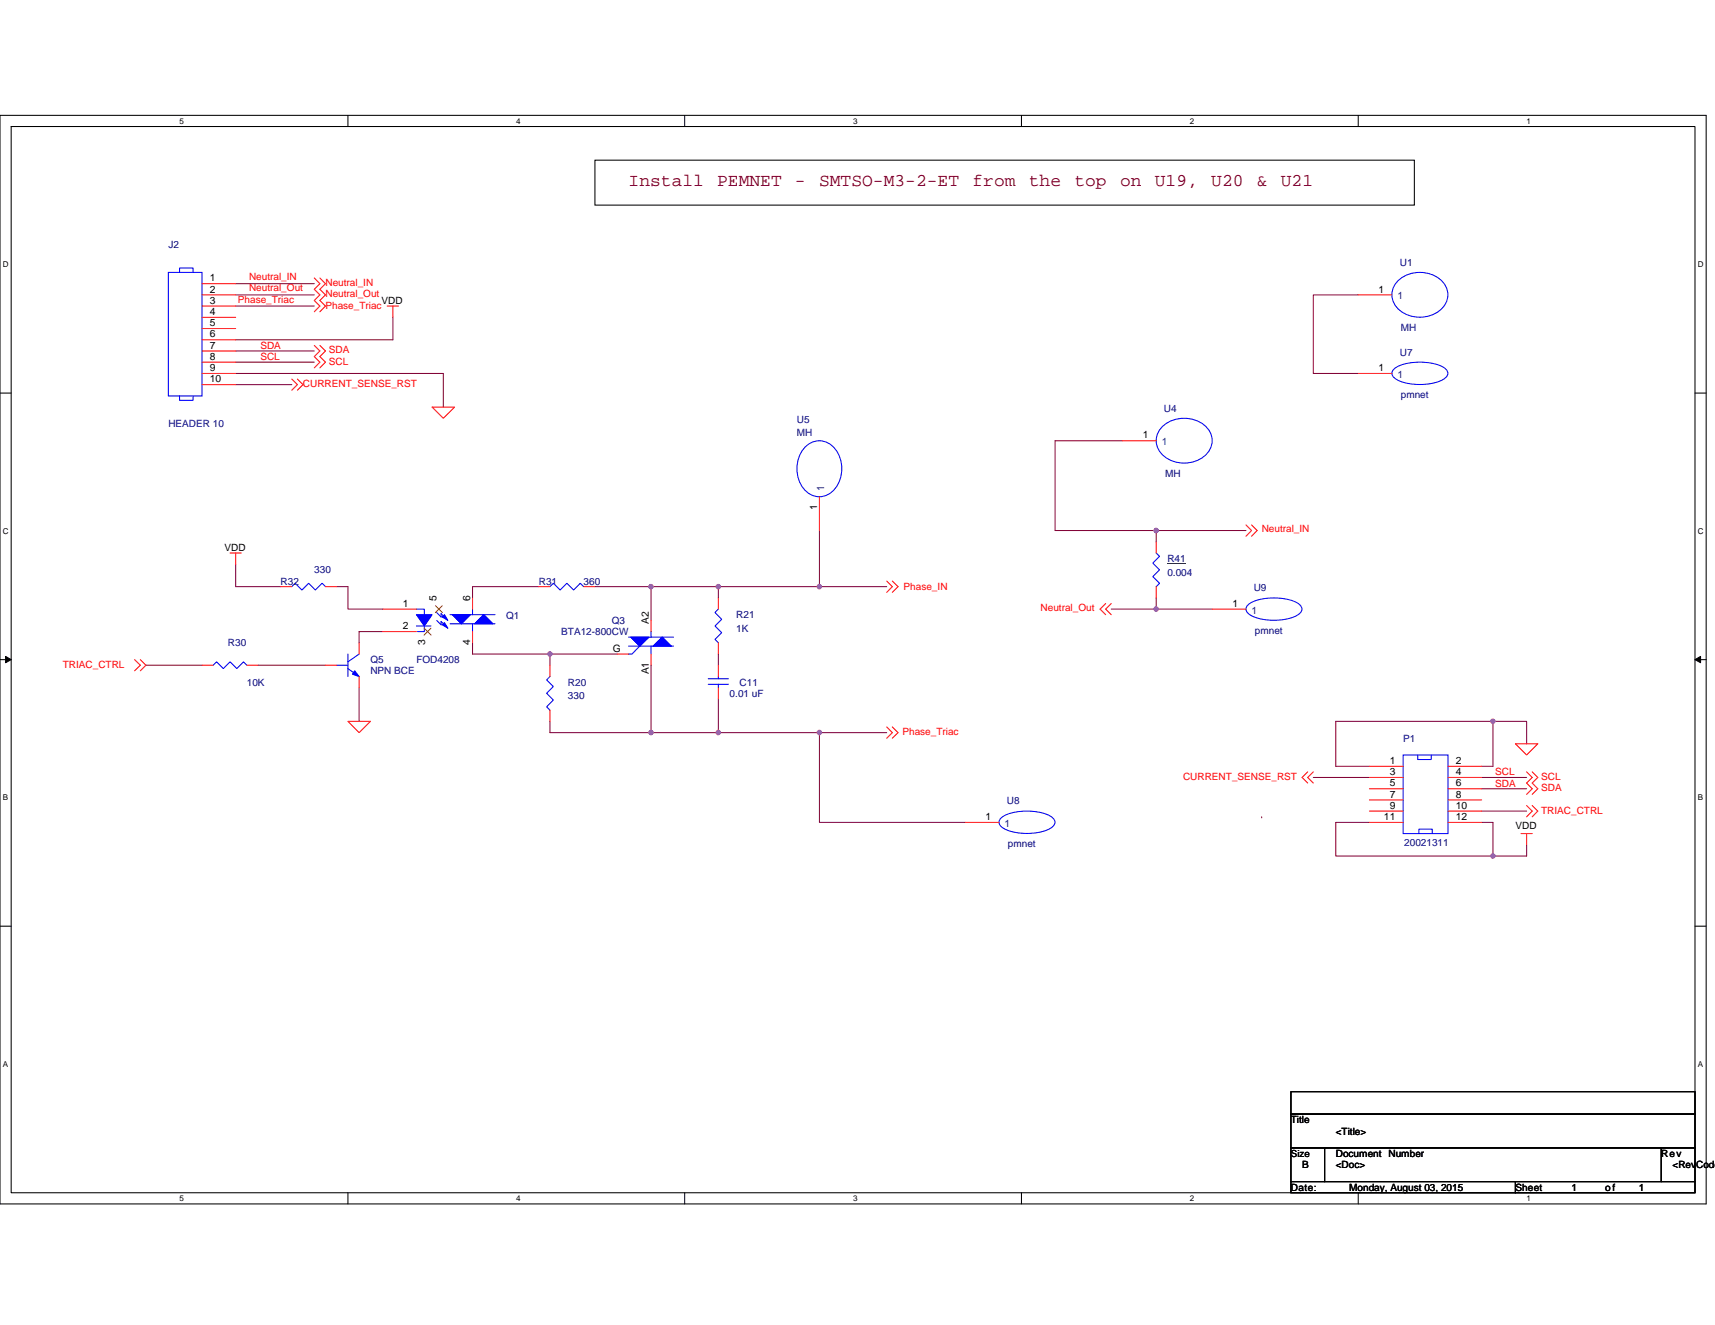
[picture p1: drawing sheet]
<svg xmlns="http://www.w3.org/2000/svg" width="279mm" height="216mm" viewBox="0 0 279 216" stroke-linecap="round" stroke-linejoin="round" font-family="sans-serif">
<path d="M0 18.8h278v177.4h-278zM1.8 20.6h274.3v173.8h-274.3z" fill="none" stroke="#000" stroke-width=".17"/>
<g fill="#fff">
<path d="M29.3 19h.7v1.4h-.7z"/>
<path d="M29.3 194.5h.7v1.5h-.7z"/>
</g>
<path d="M56.7 18.8v1.8M56.7 194.4v1.8" fill="none" stroke="#000" stroke-width=".17"/>
<g fill="#fff">
<path d="M84.1 19h.7v1.4h-.7z"/>
<path d="M84.1 194.5h.7v1.5h-.7z"/>
</g>
<path d="M111.5 18.8v1.8M111.5 194.4v1.8" fill="none" stroke="#000" stroke-width=".17"/>
<g fill="#fff">
<path d="M139 19h.7v1.4h-.7z"/>
<path d="M139 194.5h.7v1.5h-.7z"/>
</g>
<path d="M166.4 18.8v1.8M166.4 194.4v1.8" fill="none" stroke="#000" stroke-width=".17"/>
<g fill="#fff">
<path d="M193.8 19h.8v1.4h-.8z"/>
<path d="M193.8 194.5h.8v1.5h-.8z"/>
</g>
<path d="M221.3 18.8v1.8M221.3 194.4v1.8" fill="none" stroke="#000" stroke-width=".17"/>
<g fill="#fff">
<path d="M248.7 19h.7v1.4h-.7z"/>
<path d="M248.7 194.5h.7v1.5h-.7z"/>
<path d="M.5 42.3h.9v1.5h-.9z"/>
<path d="M276.6 42.3h1v1.5h-1z"/>
<path d="M.5 85.8h.9v1.4h-.9z"/>
<path d="M276.6 85.8h1v1.4h-1z"/>
</g>
<path d="M0 64.1h1.8M276.1 64.1h1.9" fill="none" stroke="#000" stroke-width=".17"/>
<g fill="#fff">
<path d="M.5 129.2h.8v1.5h-.8z"/>
<path d="M276.6 129.2h.9v1.5h-.9z"/>
</g>
<path d="M0 107.5h1.8M276.1 107.5h1.9" fill="none" stroke="#000" stroke-width=".17"/>
<path d="M.9 107l.9 .5-.9 .5zM276.1 107.5l1-.5v1z" fill="#000" stroke="#000" stroke-width=".16"/>
<g fill="#fff">
<path d="M.5 172.6h.8v1.5h-.8z"/>
<path d="M276.6 172.6h.9v1.5h-.9z"/>
</g>
<path d="M96.9 26.1h133.5v7.3h-133.5zM0 150.9h1.8M276.1 150.9h1.9M210.3 177.9h65.8v3.6h-65.8zM210.3 181.5h65.8v5.5h-65.8zM210.3 187h5.5v5.5h-5.5zM210.3 192.5h36.6v1.9h-36.6zM215.8 187h54.9v5.5h-54.9zM246.9 192.5h29.2v1.9h-29.2zM270.7 187h5.4v5.5h-5.4z" fill="none" stroke="#000" stroke-width=".17"/>
<g fill="none" stroke="#800040" stroke-width=".17">
<path d="M38.4 59h12.8M38.4 48h12.8M38.4 46.2h12.8M38.4 57.2h12.8M38.4 49.9h12.8M64 51.7v3.7h-25.6M221.3 48h-7.3v12.9h7.3M38.4 60.9h33.8v5.4M38.4 62.7h9.1M182.9 71.8h-11v14.6h16.5M38.4 91.9v3.7h7.3M54.9 95.6h1.8v3.7h5.7"/>
<path d="M87.8 95.6h-10.8v1.8M96.9 95.6h9.2M106.1 95.6v5.5M106.1 95.6h10.9M117 95.6v1.8M117 95.6h16.5M133.5 86.4v9.2M133.5 95.6h11M181 99.3h7.4M188.4 97.4v1.9M188.4 86.4v1.9M188.4 86.4h14.6"/>
<path d="M188.4 99.3h9.1M23.8 108.4h9.1M42.1 108.4h10.9M58.5 112.1v5.4M62.4 102.9h-3.9v1.8M77 104.7v1.9h12.6M89.6 106.6h11M89.6 106.6v1.8M89.6 117.5v1.9h16.5M106.1 119.4h10.9M106.1 108.4v11M117 113.9v5.5"/>
<path d="M117 106.6v1.8M117 119.4h16.5M133.5 119.4v14.6h23.8M133.5 119.4h11M243.2 117.5h5.5v3.7M243.2 117.5v7.4h-1.8M243.2 117.5h-25.6v7.4h5.5M205.5 133.1v.2M214 126.7h9.1M223.1 134h-5.5v5.5h25.6M241.4 126.7h7.3M241.4 128.5h7.3"/>
<path d="M241.4 132.2h7.3M241.4 134h1.8v5.5M248.7 137.7v1.8h-5.5"/>
</g>
<g fill="#f0f" stroke="#f0f" stroke-width=".17">
<circle cx="106" cy="95.6" r=".36"/>
<circle cx="89.6" cy="106.6" r=".35"/>
<circle cx="106" cy="119.4" r=".36"/>
<circle cx="188.3" cy="86.4" r=".36"/>
<circle cx="243.2" cy="117.5" r=".35"/>
<circle cx="133.5" cy="119.4" r=".36"/>
<circle cx="243.2" cy="139.5" r=".35"/>
<circle cx="133.5" cy="95.6" r=".36"/>
<circle cx="117" cy="119.4" r=".36"/>
<circle cx="117" cy="95.6" r=".36"/>
<circle cx="188.3" cy="99.2" r=".35"/>
</g>
<g fill="none" stroke="#f00" stroke-width=".17">
<path d="M32.9 46.2h5.5M32.9 48h5.5M32.9 49.9h5.5M32.9 51.7h5.5M32.9 53.5h5.5M32.9 55.4h5.5M32.9 57.2h5.5M32.9 59h5.5M51.2 56.3l.9 .9-.9 .9 .9 .9-.9 .9M51.2 45.3l.9 .9-.9 .9 .9 .9-.9 1 .9 .9-.9 .9M52.1 56.3l.9 .9-.9 .9 .9 .9-.9 .9M52.1 45.3l.9 .9-.9 .9 .9 .9-.9 1 .9 .9-.9 .9"/>
<path d="M63.1 49.9h1.8M64 49.9v1.8M221.3 48h5.5M32.9 60.9h5.5M32.9 62.7h5.5M47.5 61.8l1 .9-1 .9M48.5 61.8l.9 .9-.9 .9M70.4 66.3h3.7l-1.9 1.9zM182.9 71.8h5.5M221.3 60.9h5.5M37.5 90.1h1.8M38.4 90.1v1.8"/>
<path d="M45.7 95.6h1.8M53 95.6h1.9M62.4 99.3h5.4M71.5 99.3h.1M77 97.4v1.9M87.8 95.6h1.8M95.1 95.6h1.8M117 97.4v1.9M133.5 81v5.4M144.5 94.7l.9 .9-.9 .9M145.4 94.7l.9 .9-.9 .9M180.1 98.3l-.9 1 .9 .9"/>
<path d="M181 98.3l-.9 1 .9 .9M188.4 88.3v1.8M188.4 95.6v1.8M197.5 99.3h5.5M203 85.5l.9 .9-.9 1M203.9 85.5l.9 .9-.9 1M21.9 107.5l1 .9-1 .9M22.9 107.5l.9 .9-.9 .9M32.9 108.4h1.8M40.2 108.4h1.9M53 108.4h1.9M56.7 117.5h3.6l-1.8 1.9z"/>
<path d="M58.5 104.7v1.9M58.5 110.2v1.9M62.4 102.9h5.4M69.7 102.9h.1M77 102.9v1.8M89.6 115.7v1.8M89.6 108.4v1.8M100.6 106.6h1.8M106.1 101.1v1.8M106.1 106.6v1.8M117 104.7v1.9M117 108.4v1.8"/>
<path d="M117 112.1v1.8M144.5 118.4l.9 1-.9 .9M145.4 118.4l.9 1-.9 .9M157.3 134h5.5M213 125.8l-.9 .9 .9 .9M214 125.8l-1 .9 1 .9M223.1 124.9h5.5M223.1 126.7h5.5M223.1 128.5h5.5M223.1 130.3h5.5M223.1 132.2h5.5M223.1 134h5.5"/>
<path d="M235.9 124.9h5.5M235.9 126.7h5.5M235.9 128.5h5.5M235.9 130.3h5.5M235.9 132.2h5.5M235.9 134h5.5M246.9 121.2h3.6l-1.8 1.8zM247.8 135.8h1.8M248.7 125.8l.9 .9-.9 .9 .9 .9-.9 .9M248.7 131.3l.9 .9-.9 .9M248.7 135.8v1.9M249.6 125.8l.9 .9-.9 .9 .9 .9-.9 .9"/>
<path d="M249.6 131.3l.9 .9-.9 .9"/>
</g>
<g fill="none" stroke="#00f" stroke-width=".17">
<path d="M27.4 44.4h5.5v20.1h-5.5zM29.3 44.4v-.7h2.2v.7M227.8 45.7a5.1 5.1 0 0 1 7.8 1.1 3.4 3.4 0 0 1-2 4.4 5 5 0 0 1-6.6-1.9 3.1 3.1 0 0 1 .8-3.6zM29.3 64.5v.7h2.2v-.7M131.1 72.9a3.3 3.3 0 0 1 5.5 1.2 5 5 0 0 1-1.8 6.6 3.3 3.3 0 0 1-4.5-2 5.4 5.4 0 0 1 .8-5.8zM189.4 69.5a5.1 5.1 0 0 1 7.8 1 3.4 3.4 0 0 1-2 4.5 5 5 0 0 1-6.6-1.9 3.1 3.1 0 0 1 .8-3.6zM227.1 60.1a8.4 8.4 0 0 1 6.8-.8 3 3 0 0 1 1.9 1.2 1.06 1.06 0 0 1-.7 1.3 9.3 9.3 0 0 1-7.6 0 1.02 1.02 0 0 1-.4-1.7zM47.5 95.6l.6-.6 1.1 1.1 1.1-1.1 1.1 1.1 1.1-1.1 .5 .6M67.8 99.3h1.3v.9M71.1 99.8l.8 .7v-.5l.7 .7M77 99.3v.9M89.6 95.6l.5-.6 1.1 1.1 1.2-1.1 1.1 1.1 1-1.1 .6 .6"/>
<path d="M117 99.3l-.5 .5 1.1 1.1-1.1 1.1 1.1 1.1-1.1 1.1 .5 .5M188.4 90.1l.5 .6-1.1 1.1 1.1 1.1-1.1 1.1 1.1 1-.5 .6M203.3 98.5a8.4 8.4 0 0 1 6.8-.8 3 3 0 0 1 1.9 1.2 1.06 1.06 0 0 1-.7 1.4 9.3 9.3 0 0 1-7.5 0 1.02 1.02 0 0 1-.5-1.8zM34.7 108.4l.6-.6 1.1 1.1 1.1-1.1 1.1 1.1 1.1-1.1 .5 .6M54.9 108.4h1.8M56.7 108.9l1.8 1.3M56.7 106.6v3.6M58.5 106.6l-1.8 1.2M67.8 102h2.4M69.1 102v.9h-1.1M71.1 101.1l.8 .7v-.5l.7 .7M73.3 101.6h7.3"/>
<path d="M73.3 100.2h7.3M73.7 100.2l1.5 1.4 1.4-1.4M77 101.6v1.3M78.3 100.7l-1 .9 1.5-1.4 1.5 1.4M89.6 110.2l-.6 .6 1.1 1.1-1.1 1.1 1.1 1.1-1.1 1.1 .6 .5M102.4 103.8h7.3M102.4 105.3h7.3M102.8 103.8l1.4 1.5M104.2 105.3l-1.2 1.3h-.6M105.7 103.8l-1.5 1.5M106.1 102.9v.9M106.1 105.3v1.3"/>
<path d="M107.3 104.4l-.9 .9 1.5-1.5 1.4 1.5M115.4 111.5h3.3M115.4 110.6h3.3M117 110.2v.4M117 111.5v.6M163.1 133.3a8.4 8.4 0 0 1 6.8-.8 3 3 0 0 1 1.9 1.1 1.06 1.06 0 0 1-.7 1.4 9.3 9.3 0 0 1-7.6 0 1.02 1.02 0 0 1-.4-1.7zM228.6 123h7.3v12.8h-7.3zM231 123v.8h2.2v-.8M231.2 135.8v-.7h2.1v.7"/>
</g>
<g fill="#00f" stroke="#00f" stroke-width=".17">
<path d="M67.8 100.2h2.6l-1.3 1.8z" fill-rule="evenodd"/>
<path d="M73.7 100.2h2.9l-1.4 1.4z" fill-rule="evenodd"/>
<path d="M78.8 100.2l1.5 1.4h-3z" fill-rule="evenodd"/>
<path d="M72.1 101.8l.3-.3 .6 .9z" fill-rule="evenodd"/>
<path d="M72.4 100.2l.6 .9-.9-.6z" fill-rule="evenodd"/>
<path d="M57.8 109.3l.7 .9-1.1-.3z" fill-rule="evenodd"/>
<path d="M102.8 103.8h2.9l-1.5 1.5z" fill-rule="evenodd"/>
<path d="M106.4 105.3l1.5-1.5 1.4 1.5z" fill-rule="evenodd"/>
</g>
<path d="M71 98.7l1.1 1.1M72.1 98.7l-1.2 1.1M69.1 102.4l1.1 1.1M70.2 102.4l-1.1 1.1" fill="none" stroke="#804000" stroke-width=".16"/>
<path d="M190.2 91.8h3" fill="none" stroke="#000080" stroke-width=".16"/>
<g font-size="2.9" fill="#800000">
<text x="102.4" y="30.3">Install</text>
<text x="116.8" y="30.3">PEMNET</text>
<text x="129.5" y="30.3">-</text>
<text x="133.4" y="30.3">SMTSO-M3-2-ET</text>
<text x="158.4" y="30.3">from</text>
<text x="167.6" y="30.3">the</text>
<text x="175" y="30.3">top</text>
<text x="182.5" y="30.3">on</text>
<text x="188.1" y="30.3">U19,</text>
<text x="197.3" y="30.3">U20</text>
<text x="204.8" y="30.3">&amp;</text>
<text x="208.7" y="30.3">U21</text>
</g>
<g font-size="1.7">
<text x="34.2" y="45.8">1</text>
<text x="34.2" y="47.7">2</text>
<text x="224.6" y="47.7">1</text>
<text x="34.2" y="49.5">3</text>
<text x="34.2" y="51.3">4</text>
<text x="34.2" y="53.1">5</text>
<text x="34.2" y="55">6</text>
<text x="34.2" y="56.8">7</text>
<text x="34.2" y="58.6">8</text>
<text x="34.2" y="60.5">9</text>
<text x="34.2" y="62.3">10</text>
<text x="224.6" y="60.5">1</text>
<text x="186.2" y="71.4">1</text>
<text x="133.1" y="83.2" transform="rotate(-90 133.1 83.2)">1</text>
<text x="65.6" y="98.9">1</text>
<text x="71.1" y="98" transform="rotate(-90 71.1 98)">5</text>
<text x="76.6" y="98" transform="rotate(-90 76.6 98)">6</text>
<text x="105.7" y="101.6" transform="rotate(-90 105.7 101.6)">A2</text>
<text x="200.8" y="98.9">1</text>
<text x="65.6" y="102.5">2</text>
<text x="69.3" y="105.1" transform="rotate(-90 69.3 105.1)">3</text>
<text x="76.6" y="105.1" transform="rotate(-90 76.6 105.1)">4</text>
<text x="99.8" y="106.2">G</text>
<text x="105.7" y="109.9" transform="rotate(-90 105.7 109.9)">A1</text>
<text x="226.4" y="124.5">1</text>
<text x="237.2" y="124.5">2</text>
<text x="226.4" y="126.3">3</text>
<text x="226.4" y="128.1">5</text>
<text x="226.4" y="130">7</text>
<text x="226.4" y="131.8">9</text>
<text x="237.2" y="126.3">4</text>
<text x="237.2" y="128.1">6</text>
<text x="237.2" y="130">8</text>
<text x="237.2" y="131.8">10</text>
<text x="160.5" y="133.6">1</text>
<text x="225.5" y="133.6">11</text>
<text x="237.2" y="133.6">12</text>
</g>
<g font-size="1.7" fill="#004080">
<text x="227.7" y="48.8">1</text>
<text x="227.7" y="61.6">1</text>
<text x="189.3" y="72.6">1</text>
<text x="134.3" y="80.1" transform="rotate(-90 134.3 80.1)">1</text>
<text x="203.9" y="100">1</text>
<text x="163.7" y="134.7">1</text>
</g>
<g font-size="1.6" fill="#000080">
<text x="27.4" y="40.4">J2</text>
<text x="228" y="43.3">U1</text>
<text x="228.2" y="53.9">MH</text>
<text x="228" y="57.9">U7</text>
<text x="228.2" y="64.9">pmnet</text>
<text x="27.4" y="69.6">HEADER 10</text>
<text x="129.8" y="68.9">U5</text>
<text x="129.8" y="71.1">MH</text>
<text x="189.6" y="67.1">U4</text>
<text x="189.8" y="77.7">MH</text>
<text x="45.7" y="95.2">R32</text>
<text x="51.2" y="93.4">330</text>
<text x="87.8" y="95.2">R31</text>
<text x="95.1" y="95.2">360</text>
<text x="190.2" y="91.6">R41</text>
<text x="190.2" y="93.8">0.004</text>
<text x="82.5" y="100.9">Q1</text>
<text x="99.7" y="101.6">Q3</text>
<text x="120" y="100.7">R21</text>
<text x="204.3" y="96.4">U9</text>
<text x="37.1" y="105.3">R30</text>
<text x="91.4" y="103.5">BTA12-800CW</text>
<text x="120" y="102.9">1K</text>
<text x="204.4" y="103.3">pmnet</text>
<text x="40.2" y="111.7">10K</text>
<text x="60.3" y="108.1">Q5</text>
<text x="60.3" y="109.9">NPN BCE</text>
<text x="67.8" y="108.1">FOD4208</text>
<text x="92.5" y="111.7">R20</text>
<text x="92.5" y="113.9">330</text>
<text x="118.9" y="113.5">0.01 uF</text>
<text x="120.5" y="111.7">C11</text>
<text x="228.6" y="120.9">P1</text>
<text x="164" y="131.1">U8</text>
<text x="228.8" y="137.9">20021311</text>
<text x="164.2" y="138">pmnet</text>
</g>
<g font-size="1.6" fill="#f00">
<text x="40.6" y="47.5">Neutral_Out</text>
<text x="40.6" y="45.7">Neutral_IN</text>
<text x="53" y="46.6">Neutral_IN</text>
<text x="38.8" y="49.3">Phase_Triac</text>
<text x="53" y="48.4">Neutral_Out</text>
<text x="53" y="50.3">Phase_Triac</text>
<text x="42.4" y="58.7">SCL</text>
<text x="42.4" y="56.8">SDA</text>
<text x="53.6" y="59.4">SCL</text>
<text x="53.6" y="57.6">SDA</text>
<text x="49.4" y="63.1">CURRENT_SENSE_RST</text>
<text x="205.5" y="86.7">Neutral_IN</text>
<text x="147.2" y="96.2">Phase_IN</text>
<text x="169.5" y="99.6">Neutral_Out</text>
<text x="10.2" y="108.8">TRIAC_CTRL</text>
<text x="147" y="119.8">Phase_Triac</text>
<text x="192.7" y="127.1">CURRENT_SENSE_RST</text>
<text x="243.6" y="126.3">SCL</text>
<text x="243.6" y="128.2">SDA</text>
<text x="251.1" y="127.1">SCL</text>
<text x="251.1" y="128.9">SDA</text>
<text x="251.1" y="132.6">TRIAC_CTRL</text>
</g>
<g font-size="1.6">
<text x="62.2" y="49.5">VDD</text>
<text x="36.6" y="89.8">VDD</text>
<text x="246.9" y="135.1">VDD</text>
<text x="210.3" y="183">Title</text>
<text x="217.6" y="184.9">&lt;Title&gt;</text>
<text x="210.3" y="188.4">Size</text>
<text x="212.1" y="190.4">B</text>
<text x="217.6" y="188.5">Document Number</text>
<text x="217.6" y="190.4">&lt;Doc&gt;</text>
<text x="270.7" y="188.5">Rev</text>
<text x="272.5" y="190.4">&lt;RevCode</text>
<text x="210.3" y="194">Date:</text>
<text x="219.8" y="194">Monday, August 03, 2015</text>
<text x="246.9" y="194">Sheet</text>
<text x="256" y="194">1</text>
<text x="261.5" y="194">of</text>
<text x="267" y="194">1</text>
</g>
<g font-size="1.3">
<text x="29.3" y="20.2">5</text>
<text x="84.1" y="20.2">4</text>
<text x="139" y="20.2">3</text>
<text x="193.8" y="20.2">2</text>
<text x="248.7" y="20.2">1</text>
<text x=".5" y="43.5">D</text>
<text x="276.6" y="43.5">D</text>
<text x=".5" y="87">C</text>
<text x="276.6" y="87">C</text>
<text x=".5" y="130.4">B</text>
<text x="276.6" y="130.4">B</text>
<text x=".5" y="173.8">A</text>
<text x="276.6" y="173.8">A</text>
<text x="29.3" y="195.7">5</text>
<text x="84.1" y="195.7">4</text>
<text x="139" y="195.7">3</text>
<text x="193.8" y="195.7">2</text>
<text x="248.7" y="195.7">1</text>
</g>
</svg>
